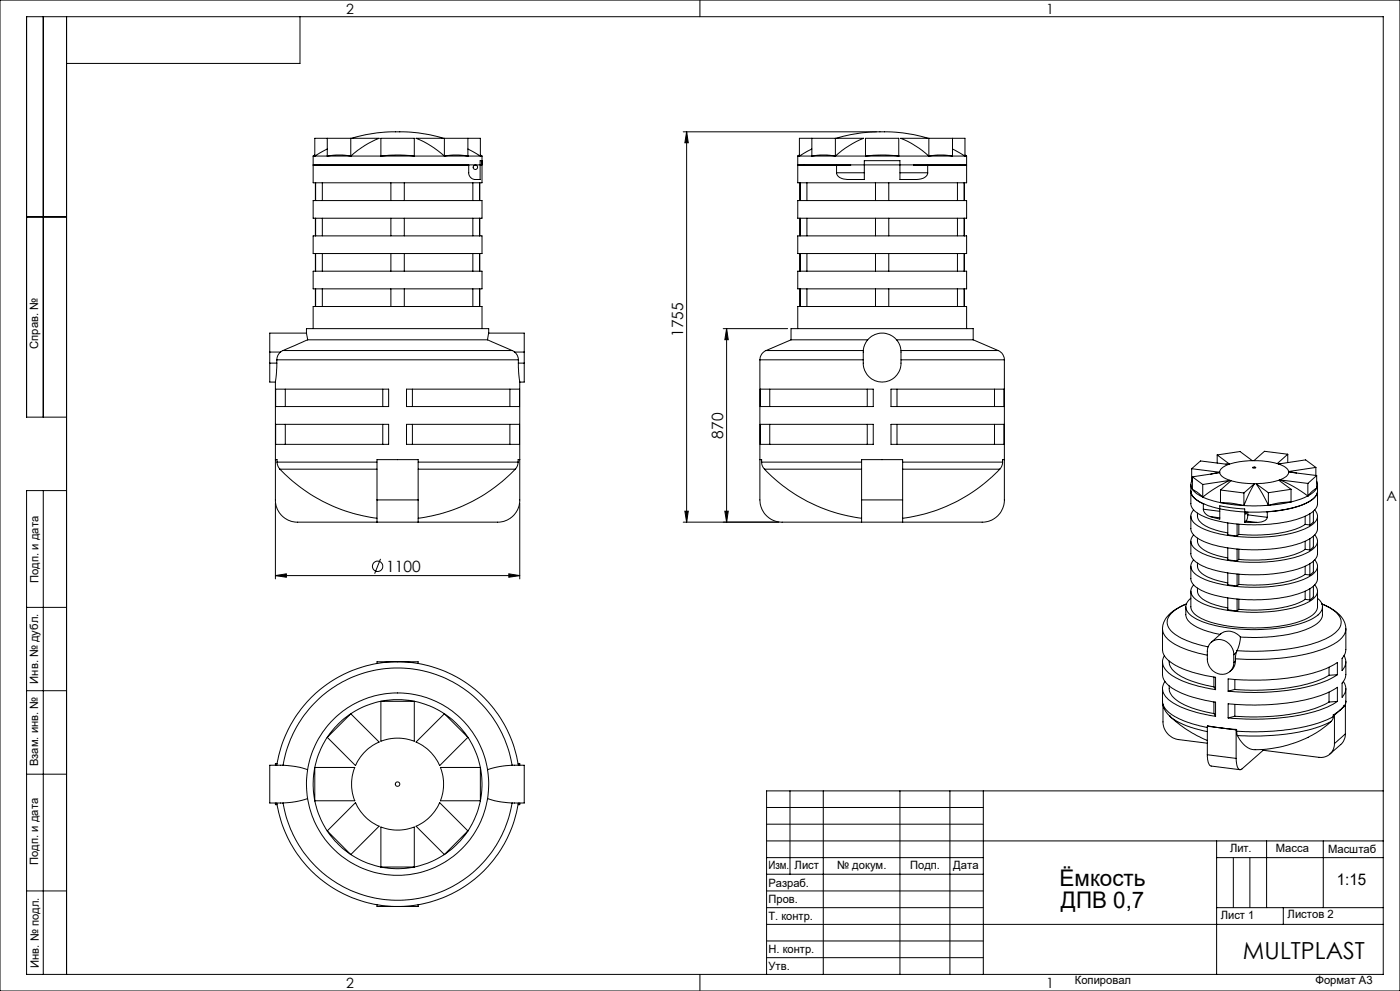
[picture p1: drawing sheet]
<svg xmlns="http://www.w3.org/2000/svg" width="420mm" height="297mm" viewBox="0 0 420 297" stroke-linecap="round" stroke-linejoin="round" font-family="sans-serif">
<g fill="none" stroke="#000" stroke-width=".3">
<path d="M0 0h420v297h-420zM13 5v120M20 5v287M90 5v14h-70M210 0v5M205 39.5h58M206 39.5l.5 3.3h-1zM206 39.5v117M93.9 49.4h50.7M93.9 46.8h.5M93.9 49.5h46.7M93.9 46.8v8h50.7v-8"/>
<path d="M94.4 46.5l-.5 .3M94.4 46.8h3.8M94.4 46.8v-5.4h19.3a28.1 28.1 0 0 0-8.5 5.4M94.6 54.8v5.3M96 49.4v.1M96.7 54.8v5.3M98.2 46.8h7M98.2 44.7l-3.8 2.1M98.2 46.8a19.8 19.8 0 0 1 7 0M98.2 41.4v5.4M105.2 46.8h9.1M105.2 41.4v5.4"/>
<path d="M105.5 41.4a50 50 0 0 1 27.6 0M114.3 46.8h10M114.3 46.8a39.4 39.4 0 0 1 10 0M114.3 46.8v-5.4h10v5.4M117.3 54.8v5.3M121.3 54.8v5.3M124.3 46.8h9M133.3 46.8h7.1M133.3 46.8a28.4 28.4 0 0 0-8.5-5.4h19.3v5.4M133.3 46.8a19.8 19.8 0 0 1 7.1 0M133.3 41.4v5.4M140.4 46.8h3.7"/>
<path d="M140.4 44.7l3.7 2.1M140.4 41.4v5.4M141.9 54.8v5.3M143.9 54.8v5.3M144.1 46.5l.5 .3M144.1 46.8h.5M144.6 48.2h-.6v5.6a2.73 2.73 0 0 1-3.3-1.6l-.1-2.8M239.3 46.8h.5M239.3 49.4h50.7M239.3 49.5h11.7M239.3 46.8v8h50.7v-8M239.8 46.5l-.5 .3"/>
<path d="M239.8 46.8h3.8M239.8 46.8v-5.4h19.3a28.8 28.8 0 0 0-8.5 5.4M240 54.8v5.3M240.1 54.8v5.3M241.3 49.4v.1M242.1 54.8v5.3M243.6 46.8h7M243.6 44.7l-3.8 2.1M243.6 46.8a19.8 19.8 0 0 1 7 0M243.6 41.4v5.4M250.6 46.8h9M250.6 41.4v5.4"/>
<path d="M250.9 41.4a50 50 0 0 1 27.5 0M251 51.8a2.79 2.79 0 0 0 3.2 2h5.1v-5.6h10.7v5.6h2.8a6.8 6.8 0 0 0 5.1-1.1l.4-.9M251 49.5v2.3M251 51.8h8.3M255.2 49.4l-4.2 .1M259.6 46.8h10M259.6 46.8a39.1 39.1 0 0 1 10 0M259.6 46.8v-5.4h10v5.4M262.6 54.8v5.3M266.6 54.8v5.3M269.6 46.8h9.1M270 51.8h8.3"/>
<path d="M274.1 49.4l4.2 .1M278.3 49.5h11.7M278.3 49.5v2.3M278.7 46.8h7M278.7 46.8a28.8 28.8 0 0 0-8.5-5.4h19.3v5.4M278.7 46.8a20 20 0 0 1 7 0M278.7 41.4v5.4M285.7 46.8h3.8M285.7 44.7l3.8 2.1M285.7 41.4v5.4M287.2 54.8v5.3M288 49.4v.1"/>
<path d="M289.2 54.8v5.3M289.3 54.8v5.3M289.5 46.5l.5 .3M289.5 46.8h.5M8 65h12M93.9 60.1h50.7v5.3h-50.7zM93.9 70.7h50.7v5.3h-50.7zM94.6 65.4v5.3M94.6 76v5.3M96.7 65.4v5.3M96.7 76v5.3M117.3 65.4v5.3"/>
<path d="M117.3 76v5.3M121.3 65.4v5.3M121.3 76v5.3M141.9 65.4v5.3M141.9 76v5.3M143.9 65.4v5.3M143.9 76v5.3M239.3 60.1h50.7v5.3h-50.7zM239.3 70.7h50.7v5.3h-50.7zM240 65.4v5.3M240 76v5.3M240.1 65.4v5.3"/>
<path d="M240.1 76v5.3M242.1 65.4v5.3M242.1 76v5.3M262.6 65.4v5.3M262.6 76v5.3M266.6 65.4v5.3M266.6 76v5.3M287.2 65.4v5.3M287.2 76v5.3M289.2 65.4v5.3M289.2 76v5.3M289.3 65.4v5.3"/>
<path d="M289.3 76v5.3M91.9 99.8l.4 2M91.9 99.8v-1.3h54.7v1.3M91.9 99.8h-11v5.7M93.9 98.5v-6.6h50.7v6.6M93.9 81.3h50.7v5.3h-50.7zM94.6 86.6v5.3M96.7 86.6v5.3M117.3 86.6v5.3M121.3 86.6v5.3M141.9 86.6v5.3M143.9 86.6v5.3"/>
<path d="M146.6 99.8l-.3 2M146.6 99.8h10.7v5.7M217 98.5h19.3M218 98.5v58M218 98.5l.5 3.3h-1zM239.3 98.5v-6.6h50.7v6.6M239.3 81.3h50.7v5.3h-50.7zM240 86.6v5.3M240.1 86.6v5.3M242.1 86.6v5.3M262.6 86.6v5.3M266.6 86.6v5.3"/>
<path d="M287.2 86.6v5.3M289.2 86.6v5.3M289.3 86.6v5.3M80.9 108.8v5.7h1.7M80.9 108.8h2.1M80.9 105.5h3.3M80.9 105.5v3.3M82.6 114.5v35.3a6.6 6.6 0 0 0 6.7 6.7h60a6.6 6.6 0 0 0 6.6-6.7v-35.3M82.7 116.6h33.9v5.2h-33.9zM83 108.8l-.4 5.7M83 107.8h72.5M83 107.8v1"/>
<path d="M84.2 105.5l-.8 1-.4 1.3M84.9 105.1h68.7M84.9 105.1l-.7 .4M85.6 116.6v5.2M92.3 101.8l-7.4 3.3M92.3 101.8h54M114.8 116.6v5.2M122 116.6h33.9v5.2h-33.9zM123.7 116.6v5.2M146.3 101.8l7.3 3.3M153 116.6v5.2M153.6 105.1l.8 .4"/>
<path d="M154.4 105.5a2.9 2.9 0 0 1 1.1 2.3M154.4 105.5h2.9M155.5 108.8l.4 5.7M155.5 107.8v1M155.5 108.8h1.8M157.3 108.8v5.7h-1.4M157.3 105.5v3.3M228 107.8v42a6.7 6.7 0 0 0 6.6 6.7h60a6.6 6.6 0 0 0 6.7-6.7v-42M228 107.8h31M228.1 116.6h33.9v5.2h-33.9zM229.8 105.1l-1.2 .9-.5 1-.1 .8M229.8 105.1h29.2"/>
<path d="M230.9 116.6v5.2M237.3 101.8h23M237.3 101.8v-3.3h54.7v3.3M237.3 101.8l-7.5 3.3M260.2 116.6v5.2M260.6 101.5a5.7 5.7 0 0 1 6.2-1.2 5.7 5.7 0 0 1 3.5 5.2v3.3a5.7 5.7 0 0 1-5.7 5.7 5.7 5.7 0 0 1-5.6-5.7l.2-4.8 .7-1.7zM267.3 116.6h33.9v5.2h-33.9zM269 101.8h23M269.1 116.6v5.2M270.3 107.8h31M270.3 105.1h29.1M292 101.8l7.4 3.3"/>
<path d="M298.3 116.6v5.2M299.4 105.1l.3 .1a3 3 0 0 1 1.6 2.6M20 125h-12v-120h407v287h-407v-145h12M82.6 137.8h.5v.7M82.7 127.2h33.9v6h-33.9zM83.1 138.5h30M83.1 138.5l.3 1.2 .6 .9M85.6 127.2v6M114.8 127.2v6M122 127.2h33.9v6h-33.9zM123.7 127.2v6M125.4 138.5h30"/>
<path d="M153 127.2v6M155.4 138.5l-.2 1.1-.6 1M155.9 137.8h-.5v.7M228 137.8h.5v.7M228.1 127.2h33.9v6h-33.9zM228.5 138.5h30M228.5 138.5l.2 1.1 .6 1M230.9 127.2v6M260.2 127.2v6M267.3 127.2h33.9v6h-33.9zM269.1 127.2v6M270.8 138.5h30"/>
<path d="M298.3 127.2v6M300.8 138.5l-.3 1.3-.6 .8M301.3 137.8h-.5v.7M365.2 136.3l3.7 2.8M365.2 136.3l6.8-1 3.7 2.8M365.2 136.3v2.5M367.8 139.1h1.1M375.6 138h.6M375.7 138.1l-3.7 .3-3.1 .7M376.2 138.1l4.1 .2 2.9 .7M383.2 139h1M386.3 136.1v2.5"/>
<path d="M386.3 136.1l-3.1 2.9M386.3 136.1l-7-.8-3.1 2.8M13 147v145M82.6 150.8v22.7M84 140.6h29.1M84 140.6a48.8 48.8 0 0 0 29.1 14.7M113.1 149.8v6.7M113.1 149.8v-12h12.3v12M113.1 149.8h12.3M125.4 149.8v6.7M125.4 140.6h29.2M154.6 140.6a48.8 48.8 0 0 1-29.2 14.7"/>
<path d="M155.9 150.8v22.7M205 156.5h28.6M205.5 153.2h1l-.5 3.3zM217.5 153.2h1l-.5 3.3zM229.3 140.6h29.2M229.3 140.6a48.5 48.5 0 0 0 29.2 14.7M258.5 149.8v6.7M258.5 149.8v-12h12.3v12M258.5 149.8h12.3M270.8 149.8v6.7M270.8 140.6h29.1M299.9 140.6a48.5 48.5 0 0 1-29.1 14.7"/>
<path d="M357.3 145.3v5.7a4.7 4.7 0 0 0 3.5 3.6 46.5 46.5 0 0 0 24.1 2 17.6 17.6 0 0 0 9.6-3.9l.8-1.5v-5.9M357.3 154.7v3.7a4.4 4.4 0 0 0 3.1 3.6 43.7 43.7 0 0 0 20.7 2.6l.6-.1a24.3 24.3 0 0 0 12.3-3.8l.9-1.1 .3-.7 .1-4.2M357.5 144.2l-.2 1.3 .4 1.2M357.5 140.5l2.7-2.4 8.3 1.1a3.3 3.3 0 0 0-2.6 2.3M357.5 140.5l8.4 1M357.5 140.5v3.7M357.7 142.9l8.2-1.2a4 4 0 0 0 3.1 2.3M357.7 146.7l1.1 1.1 2 1.2M357.7 146.7l2 1.2 1.1 1.1M357.7 144.1l-.2 .1M357.7 142.9l3.1 2.3M357.7 142.9v3.8"/>
<path d="M358.1 152.8a2.74 2.74 0 0 0 .9 4.6 32.1 32.1 0 0 0 16.4 3.6l6.3-.2a24.3 24.3 0 0 0 12.3-3.8 2.6 2.6 0 0 0 .4-4.2M359.2 153.8v.9a5.2 5.2 0 0 0 4.1 3.7l5 1.3M360.8 149l2 .8 3.3 .8M360.8 145.2v3.8M361 151a5 5 0 0 1-3.7-3.8 4.5 4.5 0 0 0 3.1 3.5 42.6 42.6 0 0 0 20.7 2.6l2.8-.3a19.3 19.3 0 0 0 10.5-3.9l.5-.8 .4-1.1a4.9 4.9 0 0 1-3.7 3.8 34.5 34.5 0 0 1-11.4 2.4M361 152.6l.2 .8a2.9 2.9 0 0 0 1.9 1.4M361 151v1.6M361 151h.2M361 152.6l4.9 .6M363.1 154.8l2.8 .8v-4l7.5 .9v4M363.1 154.8l2.8 .4M365.9 141.5l-2.7 .6"/>
<path d="M366.1 150.6l7.1 .9M366.1 150.6l3.3 .2 3.8 .7M366.1 146.9l7.1 .8M366.1 146.9v3.7M368.3 156.7v3.6l2.8 .3M369 144a38.2 38.2 0 0 0-8.2 5M369 144l-8.2 1.2M371.1 157.1v3.5M371.7 157.1v3.1M373.2 147.7v3.8M373.4 156.5l3.6 .1M373.7 153.4v.7l.3-.6"/>
<path d="M373.8 156.2l3.2 .4M373.8 156.2l-.4 .3M374.3 154.3l-.1 1.1-.4 .8M374.3 154.3l5.9 .7M374.3 153.5v.8M375.7 140.1l.1-.1a.42 .42 0 0 1 .5-.1 .42 .42 0 0 1 .3 .4zM376.3 145l-1.4 2.6-1.7 3.9M376.3 145l-3.7-.3-3.3-.6-3.2 2.8M376.3 145l-3.1 2.7M376.8 145l4.1-.4 2.7-.7 3.7 2.7M376.8 145l1.9 3 1.8 3.4M376.8 145l3.7 2.7"/>
<path d="M379.9 153.4h.3M380.2 155l-.1 .3a2.9 2.9 0 0 1-3.1 1.3M380.2 153.4v1.6M380.5 151.4l-7.3 .1M380.5 147.7v3.7M383.9 143.8a36.8 36.8 0 0 1 8.5 4.9M383.9 143.8l8.5 1.1M386.6 141.3l2.4 .5M387.3 150.4l-6.8 1M387.3 150.4a25.9 25.9 0 0 0-6.8 1M387.3 146.6l-6.8 1.1M387.3 146.6v3.8"/>
<path d="M391.5 157.2a29.8 29.8 0 0 1-15.5 3.2l-4.3-.2M391.5 157.2l1.5 .1M391.5 154.7v2.5M392.4 148.7l-1.9 .8-3.2 .9M392.4 144.9v3.8M393 153.9v3.4M394 153.2v3.2l-1 .9M394.8 140.1l-3.1-2.3-8.2 1.3a3.9 3.9 0 0 1 3.1 2.2M394.8 140.1l-8.2 1.2M394.8 140.1v2.4M395 144.2l.3 .9-.3 1.2M395 142.5l-8.4-1a3.1 3.1 0 0 1-2.7 2.3"/>
<path d="M395 146.3l-.9 1.1-1.7 1.3M395 146.3l-1.2 .8-1.4 1.6M395 142.5l-2.6 2.4M395 142.5v3.8M82.6 172.5l3.3-.5v1zM82.6 172.5h73.3M114.2 167.5l-1.8 4.4M152.6 172l3.3 .5-3.3 .5zM357.3 162.2v3.7a4.5 4.5 0 0 0 3.1 3.5 43.7 43.7 0 0 0 21.9 2.5l2.1-.2a17.9 17.9 0 0 0 10.1-4l.8-1.5v-4M357.3 169.7v3.7a4.7 4.7 0 0 0 3.5 3.7 46.5 46.5 0 0 0 24.1 2l.5-.1a16 16 0 0 0 9.3-4l.6-1.4v-3.9M357.3 177.2v4.7a4.7 4.7 0 0 0 3.5 3.6 46.5 46.5 0 0 0 24.1 2 17.6 17.6 0 0 0 9.6-3.9l.8-1.5v-4.9M357.3 179.3a3 3 0 0 0 .2 5.3 31.7 31.7 0 0 0 16 4l7.1-.1a30.1 30.1 0 0 0 14.4-3.9 3 3 0 0 0 .3-5.3"/>
<path d="M358.1 160.3a2.71 2.71 0 0 0 .9 4.5 30.6 30.6 0 0 0 15.3 3.7l5.1-.1 4.5-.4a19.3 19.3 0 0 0 10.5-3.9 2.49 2.49 0 0 0 0-3.8M358.1 167.8a2.68 2.68 0 0 0 .7 4.4 29.8 29.8 0 0 0 15.5 3.8h4.6l3.4-.3a22.5 22.5 0 0 0 11.9-3.9 2.53 2.53 0 0 0 .2-4M358.1 175.3a2.68 2.68 0 0 0 .7 4.4 28.1 28.1 0 0 0 14.3 3.7l4.1 .1 4.5-.3a24.3 24.3 0 0 0 12.3-3.7 2.6 2.6 0 0 0 .4-4.2M359.2 161.3v.9a4.6 4.6 0 0 0 3.3 3.4l2.7 .9 3.1 .7M359.2 168.8v.9a5.1 5.1 0 0 0 4.1 3.6l5 1.4M359.2 176.2v1a5.2 5.2 0 0 0 4.1 3.6l5 1.4M368.3 164.2v3.6l2.8 .3M368.3 171.7v3.6l2.8 .3M368.3 179.2v3.5l2.8 .4M371.1 164.5v3.6M371.1 172v3.6M371.1 179.5v3.6"/>
<path d="M371.7 160.2l-.6 .4M371.7 164.6v3M371.7 172.1v3.1M371.7 179.6v3M371.7 167.6l-.6 .5M371.7 175.2l-.6 .4M391.5 164.6a30.5 30.5 0 0 1-16 3.2l-3.8-.2M391.5 172.2a30.8 30.8 0 0 1-15.5 3.2l-4.3-.2M391.5 179.6a28.7 28.7 0 0 1-14.4 3.2l-5.4-.2M391.5 162.2v2.4M391.5 169.7v2.5M391.5 177.2v2.4"/>
<path d="M391.5 164.6l1.5 .2M391.5 172.2l1.5 .1M391.5 179.6l1.5 .2M393 161.5v3.3M393 168.9v3.4M393 176.4v3.4M394 160.7v3.2l-1 .9M394 168.2v3.2l-1 .9M394 175.6v3.3l-1 .9M8 182h12M113.1 198.9v-.6h12.3v.6M348.8 198.4v3.7a6.4 6.4 0 0 0 4.4 5 38.4 38.4 0 0 0 11.5 3.3v4.3"/>
<path d="M348.8 188.5v6.2a5.6 5.6 0 0 0 3.3 4.4 34.9 34.9 0 0 0 12.6 3.9v3.7M348.8 188.5a6.2 6.2 0 0 0 4 4.7 35.1 35.1 0 0 0 9.4 3.2M349.3 196.5a3.9 3.9 0 0 0 1.6 5.4 31.5 31.5 0 0 0 13.8 4.8M350.8 198.1a5.2 5.2 0 0 0 3.3 4.5 31.8 31.8 0 0 0 10.1 3.2M355.7 181.9v2.3a5.5 5.5 0 0 0 4.1 4.1l2.9 1 3.3 .8M355.9 181a10.8 10.8 0 0 0-6.9 6l-.2 1.5M355.9 181a8.4 8.4 0 0 0-5.7 5.1 5.3 5.3 0 0 0 3.5 4.7 30.3 30.3 0 0 0 8.7 3M370.1 196.2a4.2 4.2 0 0 0-2.5-4.1 4.2 4.2 0 0 0-4.7 .9l-.6 1.4-.1 3.2a4.3 4.3 0 0 0 2.5 4 4.3 4.3 0 0 0 4.6-.7l.7-1.3 .1-1.1M370.1 196.2v2.3M370.6 198.2a3.7 3.7 0 0 1-1.6 3M370.6 197.4v.8M370.6 198.2l-.5 .3"/>
<path d="M370.9 195.5l-.3 1.9M370.9 195.5l-.8 .7M371.1 195l-.2 .5M371.7 182.6l-.6 .5M372.1 190.9a9.7 9.7 0 0 1-1 4.1M372.1 190.9a4.2 4.2 0 0 0-5.8-1l-2.9 2.6M396.6 181a10.8 10.8 0 0 1 6.9 6.1l.3 1.4M396.6 181a8.9 8.9 0 0 1 5.7 4.8 4.8 4.8 0 0 1-3 4.8 46.4 46.4 0 0 1-21.4 4.6l-6.8-.2M396.7 181.9v2.3a4.7 4.7 0 0 1-3.2 3.7 45.1 45.1 0 0 1-21.4 3M398.7 200v2.4M403.8 198.4l-.2 4.5-1 1.8v4.3a3.6 3.6 0 0 0 .4-4.7M403.8 188.5v6.3l-.3 1.1-.9 1.4v3.7a3.5 3.5 0 0 0 .6-4.5"/>
<path d="M403.8 188.5a6.2 6.2 0 0 1-4.3 4.9 53.2 53.2 0 0 1-22.7 4.2l-6.2-.2M8 207h12M105.2 213.9l8.5 8.5a13.8 13.8 0 0 0-7.1 7l-8.4-8.4M105.2 213.9l-3.6 2.9-3.4 4.2M105.2 213.9l-7 7.1M114.3 210.2l-2.4 .6a23.5 23.5 0 0 0-6.7 3.1M114.3 210.2v11.9a14.1 14.1 0 0 1 10 0v-11.9M114.3 210.2l3.8-.5h2.3l3.9 .5M114.3 210.2h10M124.3 210.2l2.3 .6a23.5 23.5 0 0 1 6.7 3.1M133.3 213.9l-8.5 8.5a13.8 13.8 0 0 1 7.1 7l8.5-8.4M133.3 213.9l3.6 2.9 3.5 4.2"/>
<path d="M133.3 213.9l7.1 7.1M348.8 210.1a5.9 5.9 0 0 0 2.1 4.5M348.8 210.1a6.2 6.2 0 0 0 4 4.8 33.7 33.7 0 0 0 9.4 3.1M348.8 206.4v3.7M348.9 211.3v5.1a5.5 5.5 0 0 0 4.7 5.2l8.6 1.1M349.5 204.3a3.9 3.9 0 0 0 1.4 5.6 31.5 31.5 0 0 0 13.8 4.8M350.8 205.6v.8a5.3 5.3 0 0 0 3.3 4.2 31.8 31.8 0 0 0 10.1 3.3M350.9 214.6a37.3 37.3 0 0 0 11.3 7.3M350.9 214.6h.1M350.9 214.6a24.6 24.6 0 0 0 11.3 4.7M362.2 217.7l.1-.2 4.2 .7M362.2 217.7v8.5"/>
<path d="M362.2 217.7l4.3 .5M364.2 202.9v2.9M364.2 210.4v3.5M364.2 205.8l.5 .9M364.2 213.9l.5 .8M366.5 218.2l4.5 .4M366.5 218.2l4.3 .6M370.5 206.6l-2.1 .5M370.5 203.7v2.9M370.5 211.1v3.6M370.5 214.7l-2.1 .5M370.8 218.8v8.5"/>
<path d="M371 219.1l.2 1.3M371 218.6v.5M371 218.6l-.2 .2M398.7 202.4a44.8 44.8 0 0 1-20.8 4.4l-7.4-.2M398.7 210.4a44.8 44.8 0 0 1-20.8 4.4l-7.4-.1M398.7 207.4v3M399.4 216.2a33.9 33.9 0 0 1-24 8.3 7.6 7.6 0 0 1-4.2-4.1M399.4 216.2a50.7 50.7 0 0 1-22.7 4.4l-5.5-.2M400 214.8a51.6 51.6 0 0 1-22.7 4.5l-6.3-.2M400 214.8l-.1 .5-.5 .9M400 214.3v.5M400 214.3h.3"/>
<path d="M400.3 214.3v8.5M401.2 202.2v-3.7a38.6 38.6 0 0 1-17.6 5l-9 .3-6.2-.3v3.6M401.2 202.2a38.6 38.6 0 0 1-17.6 5l-7.6 .3-7.6-.4M401.2 210.2a38.6 38.6 0 0 1-17.6 5l-8.3 .3-6.9-.3M401.2 210.2v-4.2a38.6 38.6 0 0 1-17.6 5l-7.6 .3-7.6-.4v4.3M401.2 202.2l-2.5 .2M401.2 210.2l-2.5 .2M402 212.9l-2 1.4M402 212.9l-1.7 1.4M403.6 211.4h-.4l-1.2 1.5M403.6 220l-.2 1.3-.8 1.4-3.6 3.3M403.6 211.4l-1.6 1.5"/>
<path d="M403.6 211.4v8.6M403.6 220l-3.3 2.8M403.8 210.1l-.2 1.3M403.8 210.1l-.3 1.3M403.8 206.4v3.7M8 232h12M83 229.3a36.7 36.7 0 0 1 36.3-31 36.7 36.7 0 0 1 36.2 31M83.1 228.8h-.5v.5M84.9 229.3h-4v11.4h4M84.9 229.3a24.1 24.1 0 0 1 7.4 1.4M84.9 229.3a34.8 34.8 0 0 1 34.4-29.1 34.8 34.8 0 0 1 34.3 29.1M92.3 239.3a25.1 25.1 0 0 1-7.4 1.4"/>
<path d="M94.4 240l1.2 3.9 1.3 3 1.3 2.1M94.4 230h12a13.6 13.6 0 0 0 0 10h-12M94.4 230l-.5 4.6 .5 5.4M94.4 230v10M98.2 221l-1.3 2.1-1.3 3-1.2 3.9M140.4 221l1.2 2.1 1.4 3 1.1 3.9M144.1 230h-12a13.6 13.6 0 0 1 0 10h12M144.1 240l-1.1 3.9-1.4 3-1.2 2.1M144.1 230l.5 4.6-.5 5.4M144.1 230v10M146.3 239.3a24.1 24.1 0 0 0 7.3 1.4M153.6 229.3a25.1 25.1 0 0 0-7.3 1.4"/>
<path d="M153.6 229.3h3.7v11.4h-3.7M155.4 228.8h.5v.5M237 237v25M247 237v55M270 237v55M285 237v55M295 237v55M362.2 226.2a3.7 3.7 0 0 0 1.1 3.3l8.7 1.2M362.2 226.2l8.6 1.1M379 224.9l-6.4 5.5a.93 .93 0 0 1-1.1 .1 .93 .93 0 0 1-.4-1l-.3-2.2M379 224.6v.3M400.3 222.8a4.1 4.1 0 0 1-4.6 4.2l-16.7-2.1"/>
<path d="M415 237h-185v55M82.6 240.7v.5h.5M83 240.7a36.7 36.7 0 0 0 36.3 31 36.7 36.7 0 0 0 36.2-31M84.9 240.7a34.8 34.8 0 0 0 34.4 29.1 34.8 34.8 0 0 0 34.3-29.1M98.2 249l8.4-8.4a13.8 13.8 0 0 0 7.1 7l-8.5 8.5M98.2 249l2.3 3.1 2.3 2.1 2.4 1.9M98.2 249l7 7.1M105.2 256.1l.7 .4a25.6 25.6 0 0 0 8.4 3.4M114.3 259.9v-12a14.1 14.1 0 0 0 10 0v12M114.3 259.9l4.6 .4 5.4-.4M114.3 259.9h10M133.3 256.1l-.7 .4a25.6 25.6 0 0 1-8.3 3.4"/>
<path d="M140.4 249l-8.5-8.4a13.8 13.8 0 0 1-7.1 7l8.5 8.5M140.4 249l-2.4 3.1-2.2 2.1-2.5 1.9M140.4 249l-7.1 7.1M155.9 240.7v.5h-.5M230 257h65M230 242h65M230 247h65M230 252h185M365 252v40M365 257h50M370 257v15M375 257v15"/>
<path d="M380 252v20M397 252v20M8 267h12M113.1 271.1v.6h12.3v-.6M230 262h65M230 267h65M230 272h65M230 277h185M365 272h50M385 272v5M210 292v5M230 282h65"/>
<path d="M230 287h65"/>
<circle cx="142.6" cy="50.1" r=".66"/>
<circle cx="113.3" cy="169.7" r="1.56"/>
<circle cx="119.3" cy="235" r=".67"/>
<circle cx="119.3" cy="235" r="27.3"/>
</g>
<g fill="#000">
<path d="M206 39.5l.5 3.3h-1zM205.5 153.2h1l-.5 3.3z"/>
<path d="M217.5 153.2h1l-.5 3.3zM218 98.5l.5 3.3h-1z"/>
<path d="M82.6 172.5l3.3-.5v1zM152.6 172l3.3 .5-3.3 .5z"/>
</g>
<text font-size="7.1" x="372.9" y="287.4">MULTPLAST</text>
<g font-size="6.9">
<text x="317.9" y="265.6">Ёмкость</text>
<text x="318.3" y="272.1">ДПВ 0,7</text>
</g>
<text font-size="4.8" x="401" y="265.3">1:15</text>
<g font-size="4.7">
<text x="205" y="101" transform="rotate(-90 205 101)">1755</text>
<text x="217" y="131.4" transform="rotate(-90 217 131.4)">870</text>
<text x="115.9" y="171.4">1100</text>
</g>
<g font-size="4.2">
<text x="103.8" y="4.2">2</text>
<text x="313.8" y="4.2">1</text>
<text x="415.9" y="150.2">A</text>
<text x="103.8" y="296.2">2</text>
<text x="313.8" y="296.2">1</text>
</g>
<g font-size="3.4">
<text x="11.5" y="104.5" transform="rotate(-90 11.5 104.5)">Справ. №</text>
<text x="11.6" y="174.7" transform="rotate(-90 11.6 174.7)">Подп. и дата</text>
<text x="11.4" y="204.9" transform="rotate(-90 11.4 204.9)">Инв. № дубл.</text>
<text x="11.4" y="229.6" transform="rotate(-90 11.4 229.6)">Взам. инв. №</text>
<text x="369" y="255.5">Лит.</text>
<text x="382.8" y="255.5">Масса</text>
<text x="398.4" y="255.6">Масштаб</text>
<text x="11.4" y="259.2" transform="rotate(-90 11.4 259.2)">Подп. и дата</text>
<text x="230.5" y="260.5">Изм.</text>
<text x="238.4" y="260.4">Лист</text>
<text x="251.1" y="260.4">№ докум.</text>
<text x="273" y="260.4">Подп.</text>
<text x="286" y="260.4">Дата</text>
<text x="230.5" y="265.7">Разраб.</text>
<text x="230.5" y="275.7">Т. контр.</text>
<text x="230.6" y="270.7">Пров.</text>
<text x="366.2" y="275.3">Лист 1</text>
<text x="386.3" y="275.2">Листов 2</text>
<text x="230.6" y="285.7">Н. контр.</text>
<text x="11.6" y="290" transform="rotate(-90 11.6 290)">Инв. № подл.</text>
<text x="230.6" y="290.7">Утв.</text>
<text x="322.5" y="295">Копировал</text>
<text x="394.6" y="295">Формат А3</text>
</g>
</svg>
